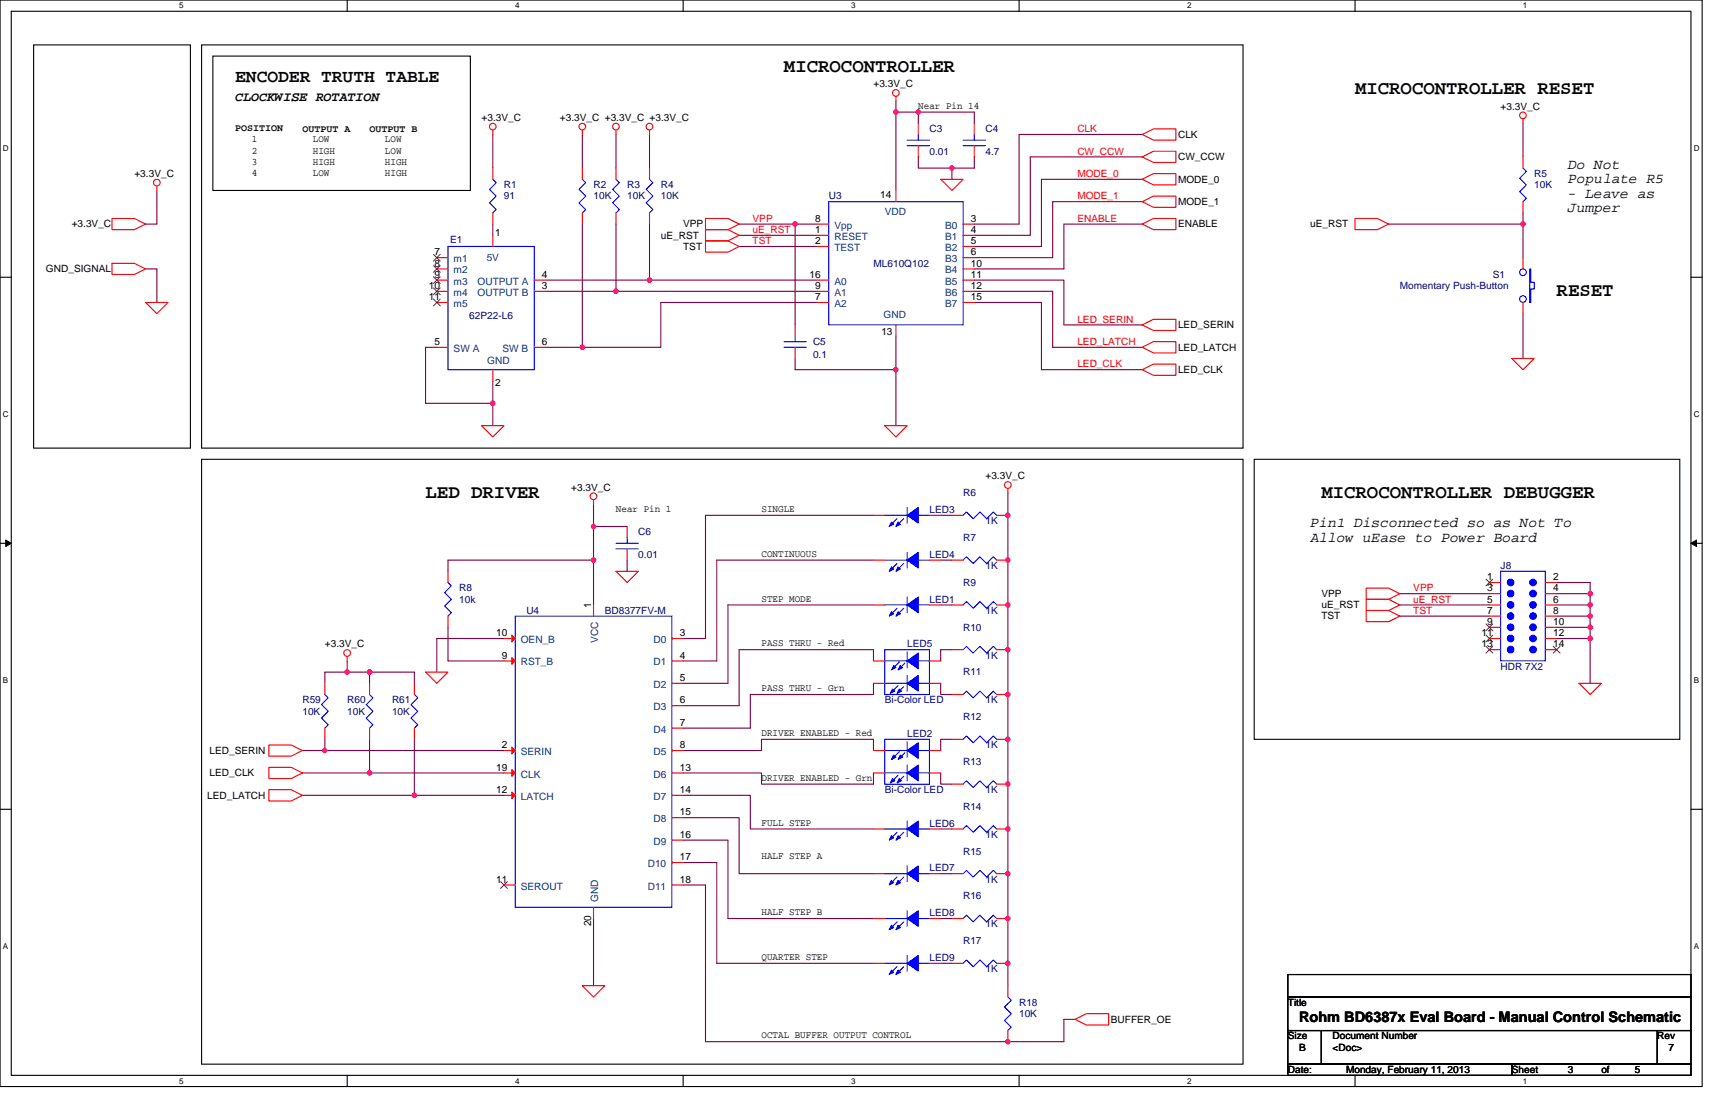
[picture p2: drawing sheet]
<svg xmlns="http://www.w3.org/2000/svg" width="432mm" height="279mm" viewBox="0 0 432 279" stroke-linecap="round" stroke-linejoin="round" font-family="sans-serif">
<path d="M0 0h428.6v273.5h-428.6zM2.8 2.8h422.9v267.9h-422.9z" fill="none" stroke="#000" stroke-width=".28"/>
<g fill="#fff">
<path d="M45.1 .3h1.1v2.3h-1.1z"/>
<path d="M45.1 271h1.1v2.2h-1.1z"/>
</g>
<path d="M87.4 0v2.8M87.4 270.7v2.8" fill="none" stroke="#000" stroke-width=".28"/>
<g fill="#fff">
<path d="M129.7 .3h1.1v2.3h-1.1z"/>
<path d="M129.7 271h1.1v2.2h-1.1z"/>
</g>
<path d="M172 0v2.8M172 270.7v2.8" fill="none" stroke="#000" stroke-width=".28"/>
<g fill="#fff">
<path d="M214.3 .3h1.1v2.3h-1.1z"/>
<path d="M214.3 271h1.1v2.2h-1.1z"/>
</g>
<path d="M256.6 0v2.8M256.6 270.7v2.8" fill="none" stroke="#000" stroke-width=".28"/>
<g fill="#fff">
<path d="M298.9 .3h1.1v2.3h-1.1z"/>
<path d="M298.9 271h1.1v2.2h-1.1z"/>
</g>
<path d="M341.2 0v2.8M341.2 270.7v2.8" fill="none" stroke="#000" stroke-width=".28"/>
<g fill="#fff">
<path d="M383.5 .3h1.1v2.3h-1.1z"/>
<path d="M383.5 271h1.1v2.2h-1.1z"/>
<path d="M.7 36.3h1.5v2.3h-1.5z"/>
<path d="M426.5 36.3h1.4v2.3h-1.4z"/>
<path d="M.7 103.3h1.5v2.2h-1.5z"/>
<path d="M426.5 103.3h1.4v2.2h-1.4z"/>
</g>
<path d="M0 69.8h2.8M425.7 69.8h2.9" fill="none" stroke="#000" stroke-width=".28"/>
<g fill="#fff">
<path d="M.7 170.2h1.4v2.3h-1.4z"/>
<path d="M426.5 170.2h1.3v2.3h-1.3z"/>
</g>
<path d="M0 136.8h2.8M425.7 136.8h2.9" fill="none" stroke="#000" stroke-width=".28"/>
<path d="M1.4 135.9l1.4 .9-1.4 .8zM425.7 136.8l1.4-.9v1.7z" fill="#000" stroke="#000" stroke-width=".25"/>
<g fill="#fff">
<path d="M.7 237.2h1.4v2.2h-1.4z"/>
<path d="M426.4 237.2h1.4v2.2h-1.4z"/>
</g>
<g fill="none" stroke="#000" stroke-width=".28">
<path d="M8.5 11.3h39.4v101.5h-39.4zM50.8 11.3h262.2v101.5h-262.2zM53.6 14.1h64.8v33.8h-64.8zM50.8 115.6h262.2v152.3h-262.2zM315.8 115.6h107.1v70.5h-107.1zM0 203.7h2.8M425.7 203.7h2.9M324.3 245.3h101.4v5.7h-101.4zM324.3 251h101.4v8.4h-101.4zM324.3 259.4h8.4v8.5h-8.4zM332.7 259.4h84.6v8.5h-84.6zM417.3 259.4h8.4v8.5h-8.4z"/>
<path d="M324.3 267.9h56.3v2.8h-56.3zM380.6 267.9h45.1v2.8h-45.1z"/>
</g>
<g fill="none" stroke="#800040" stroke-width=".28">
<path d="M124.1 33.8v8.5M146.6 33.8v8.5M155.1 33.8v8.5M163.5 33.8v8.5M225.6 25.4v2.8M225.6 28.2h5.6M225.6 28.2v19.7M231.2 31v-2.8h14.1v2.8M231.2 39.5v2.8h8.5M245.3 39.5v2.8h-5.6M287.6 39.5h-28.2v19.7h-14.1M287.6 33.8h-31v22.6h-11.3"/>
<path d="M383.5 31v8.5M39.5 47.9v8.5h-2.8M124.1 56.4v2.8M146.6 56.4v31M155.1 56.4v16.9h50.7M163.5 56.4v14.1M186.1 56.4h14.1M186.1 59.2h19.7M200.2 56.4v25.4M200.2 56.4h5.6M239.7 42.3v2.8M287.6 56.4h-19.7v11.3h-22.6"/>
<path d="M287.6 45.1h-25.4v16.9h-16.9M287.6 50.8h-22.6v14.1h-19.7M349.6 56.4h33.9M383.5 53.6v2.8M383.5 56.4v8.5M36.7 67.7h2.8v8.4M137.3 73.3h17.8M137.3 70.5h26.2M163.5 70.5h42.3M186.1 62h19.7M205.8 76.1h-39.4v11.3h-19.8M245.3 70.5h22.6v11.3h19.7"/>
<path d="M245.3 73.3h19.7v14.1h22.6M245.3 76.1h16.9v16.9h25.4M383.5 79v11.2M110 87.4h-2.9v14.1h17M124.1 95.9v5.6M137.3 87.4h9.3M200.2 90.2v2.8h25.4M225.6 93v14.1M225.6 84.6v8.4M124.1 101.5v5.6M149.4 126.9v5.6h8.5M149.4 132.5v8.5"/>
<path d="M219.9 129.7h-42.3v31h-5.6M236.9 129.7h2.8M253.8 124.1v124M112.8 157.9v8.5h14.1M149.4 141v11.3M149.4 141h-36.6v2.8M157.9 141v2.8M219.9 141h-39.4v25.4h-8.5M219.9 152.3h-36.6v19.7h-11.3M236.9 141h2.8M236.9 152.3h2.8M352.4 149.4h22.6"/>
<path d="M352.4 152.3h22.6M352.4 155.1h22.6M391.9 146.6h8.5v2.8M391.9 149.4h8.5M391.9 152.3h8.5M391.9 155.1h8.5M391.9 157.9h8.5M400.4 149.4v2.9M400.4 152.3v2.8M400.4 157.9v2.8M400.4 155.1v2.8M87.4 166.4v2.8"/>
<path d="M87.4 169.2h-5.6v2.8M87.4 169.2h5.6M93 169.2v2.8M93 169.2h11.3v2.8M126.9 160.7h-16.9v8.5M219.9 166.4v-2.9h-33.8v14.1h-14.1M219.9 172v2.8h-31v8.5h-16.9M236.9 172v2.8h2.8M239.7 163.5h-2.8v2.9M391.9 160.7h8.5M400.4 160.7v11.3M81.8 186.1v2.8h-5.7"/>
<path d="M81.8 188.9h45.1M93 194.6h33.9M93 186.1v8.5h-16.9M104.3 186.1v14.1h-28.2M219.9 188.9v-2.8h-28.2v2.8h-19.7M219.9 194.6v2.8h-28.2v-2.8h-19.7M236.9 194.6v2.8h2.8M239.7 186.1h-2.8v2.8M104.3 200.2h22.6M172 200.2h16.9v8.5h31M172 205.8h14.1v14.1h33.8M172 217.1h8.5v25.4h39.4"/>
<path d="M172 211.5h11.3v19.7h36.6M236.9 208.7h2.8M236.9 219.9h2.8M149.4 231.2v16.9M172 222.8h5.6v39.4h90.3v-5.6h2.8M236.9 231.2h2.8M236.9 242.5h2.8"/>
</g>
<g fill="#f0f" stroke="#f0f" stroke-width=".28">
<circle cx="124" cy="101.5" r=".56"/>
<circle cx="163.5" cy="70.5" r=".55"/>
<circle cx="146.6" cy="87.4" r=".56"/>
<circle cx="155.1" cy="73.3" r=".56"/>
<circle cx="93" cy="194.5" r=".55"/>
<circle cx="104.3" cy="200.2" r=".56"/>
<circle cx="253.7" cy="242.5" r=".56"/>
<circle cx="253.7" cy="262.2" r=".55"/>
<circle cx="400.4" cy="160.7" r=".55"/>
<circle cx="400.4" cy="149.4" r=".55"/>
<circle cx="400.4" cy="152.2" r=".55"/>
<circle cx="400.4" cy="157.9" r=".56"/>
<circle cx="400.4" cy="155.1" r=".55"/>
<circle cx="239.6" cy="42.3" r=".55"/>
<circle cx="225.5" cy="28.2" r=".55"/>
<circle cx="225.5" cy="93" r=".55"/>
<circle cx="200.2" cy="56.4" r=".56"/>
<circle cx="231.2" cy="28.2" r=".55"/>
<circle cx="149.4" cy="141" r=".55"/>
<circle cx="149.4" cy="132.5" r=".55"/>
<circle cx="383.4" cy="56.4" r=".56"/>
<circle cx="253.7" cy="141" r=".55"/>
<circle cx="253.7" cy="163.5" r=".55"/>
<circle cx="253.7" cy="186.1" r=".56"/>
<circle cx="253.7" cy="231.2" r=".55"/>
<circle cx="253.7" cy="152.2" r=".55"/>
<circle cx="253.7" cy="129.7" r=".56"/>
<circle cx="253.7" cy="219.9" r=".55"/>
<circle cx="253.7" cy="174.8" r=".55"/>
<circle cx="253.7" cy="208.6" r=".55"/>
<circle cx="253.7" cy="197.4" r=".55"/>
<circle cx="81.8" cy="188.9" r=".55"/>
<circle cx="87.4" cy="169.2" r=".56"/>
<circle cx="93" cy="169.2" r=".55"/>
</g>
<g fill="none" stroke="#f00" stroke-width=".28">
<path d="M124.1 32.7v1.1M146.6 32.7v1.1M155.1 32.7v1.1M163.5 32.7v1.1M225.6 24.3v1.1M231.2 36.7v2.8M231.2 31v2.8M245.3 36.7v2.8M245.3 31v2.8M287.6 33.8l2.8-1.4h5.7v2.9h-5.7zM287.6 39.5l2.8-1.4h5.7v2.8h-5.7zM383.5 29.9v1.1"/>
<path d="M383.5 39.5v2.8M28.2 55h5.6l2.9 1.4-2.9 1.4h-5.6zM39.5 46.8v1.1M124.1 59.2v2.8M124.1 42.3v2.8M124.1 53.6v2.8M146.6 42.3v2.8M146.6 53.6v2.8M155.1 42.3v2.8M155.1 53.6v2.8M163.5 42.3v2.8M163.5 53.6v2.8"/>
<path d="M177.6 55h5.7l2.8 1.4-2.8 1.4h-5.7zM177.6 57.8h5.7l2.8 1.4-2.8 1.4h-5.7zM205.8 59.2h2.9M205.8 56.4h2.9M225.6 47.9v2.9M236.9 45.1h5.6l-2.8 2.8zM242.5 56.4h2.8M242.5 59.2h2.8M287.6 45.1l2.8-1.4h5.7v2.8h-5.7zM287.6 50.8l2.8-1.4h5.7v2.8h-5.7zM287.6 56.4l2.8-1.4h5.7v2.8h-5.7zM341.2 55h5.6l2.8 1.4-2.8 1.4h-5.6z"/>
<path d="M383.5 50.8v2.8M28.2 66.3h5.6l2.9 1.4-2.9 1.4h-5.6zM36.7 76.1h5.6l-2.8 2.9zM110 64.9h2.8M110 67.7h2.8M110 70.5h2.8M110 73.3h2.8M110 76.1h2.8M134.5 73.3h2.8M134.5 70.5h2.8M177.6 60.6h5.7l2.8 1.4-2.8 1.5h-5.7zM205.8 62h2.9"/>
<path d="M205.8 70.5h2.9M205.8 73.3h2.9M205.8 76.1h2.9M242.5 62h2.8M242.5 64.9h2.8M242.5 67.7h2.8M242.5 70.5h2.8M242.5 73.3h2.8M242.5 76.1h2.8M383.5 76.1v2.9M383.5 64.9v2.8M110 87.4h2.8"/>
<path d="M124.1 93v2.9M134.5 87.4h2.8M200.2 87.4v2.8M200.2 81.8v2.8M225.6 81.8v2.8M287.6 81.8l2.8-1.4h5.7v2.8h-5.7zM287.6 93l2.8-1.3h5.7v2.8h-5.7zM287.6 87.4l2.8-1.4h5.7v2.8h-5.7zM380.6 90.2h5.7l-2.8 2.8zM121.2 107.1h5.7l-2.8 2.9zM222.8 107.1h5.6l-2.8 2.9zM149.4 125.8v1.1"/>
<path d="M157.9 138.2v2.8M157.9 132.5v2.8M219.9 129.7h2.9M234 129.7h2.9M239.7 129.7h2.8M251 129.7h2.8M253.8 122.9v1.2M112.8 143.8v2.8M112.8 155.1v2.8M149.4 152.3v2.8M155.1 143.8h5.6l-2.8 2.8zM219.9 141h2.9"/>
<path d="M219.9 152.3h2.9M234 141h2.9M234 152.3h2.9M239.7 152.3h2.8M239.7 141h2.8M251 152.3h2.8M251 141h2.8M344 148h5.6l2.8 1.4-2.8 1.5h-5.6zM344 150.9h5.6l2.8 1.4-2.8 1.4h-5.6zM344 153.7h5.6l2.8 1.4-2.8 1.4h-5.6zM375 146.6h2.8M375 149.4h2.8"/>
<path d="M375 152.3h2.8M375 155.1h2.8M375 157.9h2.8M389.1 146.6h2.8M389.1 149.4h2.8M389.1 152.3h2.8M389.1 155.1h2.8M389.1 157.9h2.8M81.8 172v2.8M87.4 165.2v1.2M93 172v2.8M104.3 172v2.8"/>
<path d="M107.1 169.2h5.7l-2.8 2.8zM126.9 166.4h2.8M126.9 160.7h2.8M169.2 160.7h2.8M169.2 166.4h2.8M169.2 172h2.8M169.2 177.6h2.8M219.9 166.4h2.9M219.9 172h2.9M234 172h2.9M234 166.4h2.9M239.7 163.5h2.8"/>
<path d="M239.7 174.8h2.8M251 163.5h2.8M251 174.8h2.8M375 160.7h2.8M375 163.5h2.8M389.1 160.7h2.8M389.1 163.5h2.8M397.6 172h5.6l-2.8 2.8zM67.7 187.5h5.6l2.8 1.4-2.8 1.4h-5.6zM67.7 193.1h5.6l2.8 1.5-2.8 1.4h-5.6zM67.7 198.8h5.6l2.8 1.4-2.8 1.4h-5.6zM81.8 183.3v2.8"/>
<path d="M93 183.3v2.8M104.3 183.3v2.8M126.9 188.9h2.8M126.9 194.6h2.8M169.2 183.3h2.8M169.2 188.9h2.8M169.2 194.6h2.8M219.9 188.9h2.9M219.9 194.6h2.9M234 194.6h2.9M234 188.9h2.9M239.7 186.1h2.8"/>
<path d="M239.7 197.4h2.8M251 186.1h2.8M251 197.4h2.8M126.9 200.2h2.8M169.2 200.2h2.8M169.2 205.8h2.8M169.2 211.5h2.8M169.2 217.1h2.8M219.9 208.7h2.9M219.9 219.9h2.9M234 208.7h2.9M234 219.9h2.9"/>
<path d="M239.7 208.7h2.8M239.7 219.9h2.8M251 208.7h2.8M251 219.9h2.8M126.9 222.8h2.8M149.4 228.4v2.8M169.2 222.8h2.8M219.9 231.2h2.9M234 231.2h2.9M239.7 231.2h2.8M251 231.2h2.8M146.6 248.1h5.7l-2.9 2.9z"/>
<path d="M219.9 242.5h2.9M234 242.5h2.9M239.7 242.5h2.8M251 242.5h2.8M253.8 248.1v2.9M253.8 259.4v2.8M270.7 256.6l2.8-1.4h5.6v2.8h-5.6z"/>
<circle cx="124.1" cy="31.9" r=".84"/>
<circle cx="146.6" cy="31.9" r=".84"/>
<circle cx="155.1" cy="31.9" r=".84"/>
<circle cx="163.5" cy="31.9" r=".84"/>
<circle cx="225.6" cy="23.4" r=".84"/>
<circle cx="383.4" cy="29" r=".84"/>
<circle cx="39.5" cy="46" r=".84"/>
<circle cx="149.4" cy="124.9" r=".84"/>
<circle cx="253.8" cy="122.1" r=".84"/>
<circle cx="87.4" cy="164.4" r=".84"/>
</g>
<g fill="none" stroke="#00f" stroke-width=".28">
<path d="M228.4 36.7h5.6M228.4 35.3h5.6M231.2 33.8v1.5M242.5 36.7h5.6M242.5 35.3h5.6M245.3 33.8v1.5M124.1 45.1l.8 .9-1.7 1.7 1.7 1.7-1.7 1.7 1.7 1.6-.8 .9M146.6 45.1l.9 .9-1.7 1.7 1.7 1.7-1.7 1.7 1.7 1.6-.9 .9M155.1 45.1l.8 .9-1.7 1.7 1.7 1.7-1.7 1.7 1.7 1.6-.8 .9M163.5 45.1l.9 .9-1.7 1.7 1.7 1.7-1.7 1.7 1.7 1.6-.9 .9M208.7 50.8h33.8v31h-33.8zM383.5 42.3l.8 .9-1.7 1.7 1.7 1.6-1.7 1.7 1.7 1.7-.8 .9"/>
<path d="M112.8 62h21.7v31h-21.7zM385.1 67.7h.3v3.4h.9v1.6h-.9v3.4h-.3zM197.4 87.4h5.6M197.4 86h5.6M200.2 84.6v1.4M155.1 138.2h5.6M155.1 136.8h5.6M157.9 135.3v1.5M222.8 129.7h5.6M225.8 130.6l-1.6 1.6M227.5 130.6l-1.7 1.6M228.4 139v4"/>
<path d="M228.4 127.7v4M231.2 129.7h2.8M242.5 129.7l.8-.8 1.7 1.7 1.7-1.7 1.7 1.7 1.7-1.7 .9 .8M112.8 146.6l.8 .9-1.6 1.7 1.6 1.7-1.6 1.6 1.6 1.7-.8 .9M129.7 155.1h39.5v73.3h-39.5zM222.8 141h5.6M222.8 152.3h5.6M225.8 141.8l-1.6 1.7M225.8 153.1l-1.6 1.7M227.5 141.8l-1.7 1.7M227.5 153.1l-1.7 1.7M228.4 150.3v3.9"/>
<path d="M231.2 141h2.8M231.2 152.3h2.8M242.5 152.3l.8-.9 1.7 1.7 1.7-1.7 1.7 1.7 1.7-1.7 .9 .9M242.5 141l.8-.9 1.7 1.7 1.7-1.7 1.7 1.7 1.7-1.7 .9 .9M377.8 143.8h11.3v22.6h-11.3zM81.8 174.8l.8 .9-1.7 1.7 1.7 1.6-1.7 1.7 1.7 1.7-.8 .9M93 174.8l.9 .9-1.7 1.7 1.7 1.6-1.7 1.7 1.7 1.7-.9 .9M104.3 174.8l.9 .9-1.7 1.7 1.7 1.6-1.7 1.7 1.7 1.7-.9 .9M222.8 163.5h11.2v11.3h-11.2zM222.8 166.4h5.6M222.8 172h5.6M226.1 172.6l-1.6 1.7"/>
<path d="M226.4 166.6l-1.7 1.7M227.5 172.8l-1.4 1.5M227.8 166.9l-1.4 1.4M228.4 164.1v4M228.4 170v4M231.2 166.4h2.8M231.2 172h2.8M242.5 163.5l.8-.8 1.7 1.7 1.7-1.7 1.7 1.7 1.7-1.7 .9 .8M242.5 174.8l.8-.8 1.7 1.7 1.7-1.7 1.7 1.7 1.7-1.7 .9 .8M222.8 186.1h11.2v11.3h-11.2zM222.8 188.9h5.6M222.8 194.6h5.6"/>
<path d="M226.1 195.1l-1.6 1.7M226.4 189.2l-1.7 1.7M227.5 195.4l-1.4 1.4M227.8 189.5l-1.4 1.4M228.4 186.7v3.9M228.4 192.6v3.9M231.2 188.9h2.8M231.2 194.6h2.8M242.5 186.1l.8-.8 1.7 1.6 1.7-1.6 1.7 1.6 1.7-1.6 .9 .8M242.5 197.4l.8-.9 1.7 1.7 1.7-1.7 1.7 1.7 1.7-1.7 .9 .9M222.8 208.7h5.6M222.8 219.9h5.6"/>
<path d="M225.8 209.5l-1.6 1.7M227.5 209.5l-1.7 1.7M228.4 206.7v3.9M228.4 218v3.9M231.2 208.7h2.8M231.2 219.9h2.8M242.5 208.7l.8-.9 1.7 1.7 1.7-1.7 1.7 1.7 1.7-1.7 .9 .9M242.5 219.9l.8-.8 1.7 1.7 1.7-1.7 1.7 1.7 1.7-1.7 .9 .8M222.8 231.2h5.6M225.8 232.1l-1.6 1.6M225.8 220.8l-1.6 1.7M227.5 232.1l-1.7 1.6"/>
<path d="M227.5 220.8l-1.7 1.7M228.4 229.2v4M231.2 231.2h2.8M242.5 231.2l.8-.8 1.7 1.7 1.7-1.7 1.7 1.7 1.7-1.7 .9 .8M222.8 242.5h5.6M225.8 243.3l-1.6 1.7M227.5 243.3l-1.7 1.7M228.4 240.5v4M231.2 242.5h2.8M242.5 242.5l.8-.9 1.7 1.7 1.7-1.7 1.7 1.7 1.7-1.7 .9 .9M253.8 251l.8 .8-1.7 1.7 1.7 1.7-1.7 1.7 1.7 1.7-.8 .8"/>
<circle cx="383.4" cy="75.3" r=".84"/>
<circle cx="383.4" cy="68.5" r=".84"/>
</g>
<g fill="#00f" stroke="#00f" stroke-width=".28">
<path d="M228.4 141l2.8-2v4z" fill-rule="evenodd"/>
<path d="M224.5 142.7l.5 .5-1.1 .6z" fill-rule="evenodd"/>
<path d="M226.1 142.7l.6 .5-1.1 .6z" fill-rule="evenodd"/>
<path d="M228.4 242.5l2.8-2v4z" fill-rule="evenodd"/>
<path d="M224.5 244.2l.5 .6-1.1 .5z" fill-rule="evenodd"/>
<path d="M226.1 244.2l.6 .6-1.1 .5z" fill-rule="evenodd"/>
<path d="M228.4 231.2l2.8-2v4z" fill-rule="evenodd"/>
<path d="M224.5 232.9l.5 .6-1.1 .5z" fill-rule="evenodd"/>
<path d="M226.1 232.9l.6 .6-1.1 .5z" fill-rule="evenodd"/>
<path d="M228.4 208.7l2.8-2v3.9z" fill-rule="evenodd"/>
<path d="M224.5 210.4l.5 .5-1.1 .6z" fill-rule="evenodd"/>
<path d="M226.1 210.4l.6 .5-1.1 .6z" fill-rule="evenodd"/>
<path d="M228.4 172l2.8-2v4z" fill-rule="evenodd"/>
<path d="M224.7 173.4l.6 .6-1.1 .5z" fill-rule="evenodd"/>
<path d="M226.4 173.4l.6 .6-1.2 .5z" fill-rule="evenodd"/>
<path d="M228.4 166.4l2.8-2v3.9z" fill-rule="evenodd"/>
<path d="M225 167.5l.6 .6-1.1 .5z" fill-rule="evenodd"/>
<path d="M226.7 167.5l.6 .6-1.2 .5z" fill-rule="evenodd"/>
<path d="M228.4 129.7l2.8-2v4z" fill-rule="evenodd"/>
<path d="M224.5 131.4l.5 .6-1.1 .5z" fill-rule="evenodd"/>
<path d="M226.1 131.4l.6 .6-1.1 .5z" fill-rule="evenodd"/>
<path d="M228.4 152.3l2.8-2v3.9z" fill-rule="evenodd"/>
<path d="M224.5 154l.5 .5-1.1 .6z" fill-rule="evenodd"/>
<path d="M226.1 154l.6 .5-1.1 .6z" fill-rule="evenodd"/>
<path d="M228.4 219.9l2.8-1.9v3.9z" fill-rule="evenodd"/>
<path d="M224.5 221.6l.5 .6-1.1 .6z" fill-rule="evenodd"/>
<path d="M226.1 221.6l.6 .6-1.1 .6z" fill-rule="evenodd"/>
<path d="M228.4 194.6l2.8-2v3.9z" fill-rule="evenodd"/>
<path d="M224.7 196l.6 .5-1.1 .6z" fill-rule="evenodd"/>
<path d="M226.4 196l.6 .5-1.2 .6z" fill-rule="evenodd"/>
<path d="M228.4 188.9l2.8-2v4z" fill-rule="evenodd"/>
<path d="M225 190l.6 .6-1.1 .6z" fill-rule="evenodd"/>
<path d="M226.7 190l.6 .6-1.2 .6z" fill-rule="evenodd"/>
<circle cx="386" cy="146.6" r=".84"/>
<circle cx="386" cy="149.4" r=".84"/>
<circle cx="386" cy="152.3" r=".84"/>
<circle cx="386" cy="155.1" r=".84"/>
<circle cx="380.3" cy="146.6" r=".83"/>
<circle cx="380.3" cy="149.4" r=".83"/>
<circle cx="380.3" cy="152.3" r=".83"/>
<circle cx="380.3" cy="155.1" r=".83"/>
<circle cx="380.3" cy="157.9" r=".83"/>
<circle cx="386" cy="157.9" r=".84"/>
<circle cx="380.3" cy="160.7" r=".83"/>
<circle cx="386" cy="160.7" r=".84"/>
<circle cx="380.3" cy="163.5" r=".83"/>
<circle cx="386" cy="163.5" r=".84"/>
</g>
<g fill="none" stroke="#804000" stroke-width=".25">
<path d="M109.1 64l1.7 1.7M109.1 66.8l1.7 1.8M109.1 69.7l1.7 1.7M109.1 72.5l1.7 1.7M109.1 75.3l1.7 1.7M110.8 64l-1.7 1.7M110.8 66.8l-1.7 1.8M110.8 69.7l-1.7 1.7M110.8 72.5l-1.7 1.7M110.8 75.3l-1.7 1.7M374.1 145.8l1.8 1.7M374.1 157.1l1.8 1.7"/>
<path d="M374.1 159.9l1.8 1.7M375.8 145.8l-1.7 1.7M375.8 157.1l-1.7 1.7M375.8 159.9l-1.7 1.7M374.1 162.7l1.8 1.7M375.8 162.7l-1.7 1.7M391.1 162.7l1.7 1.7M392.8 162.7l-1.7 1.7M126 221.9l1.8 1.7M127.7 221.9l-1.7 1.7"/>
</g>
<g fill="#f00" stroke="#f00" stroke-width=".28">
<path d="M128.9 188.1l.8 .8-.8 .9z"/>
<path d="M128.9 193.7l.8 .9-.8 .8z"/>
<path d="M128.9 199.3l.8 .9-.8 .8z"/>
<path d="M128.9 165.5l.8 .9-.8 .8z"/>
<path d="M128.9 159.9l.8 .8-.8 .9z"/>
</g>
<g font-size="4.8">
<text x="197.4" y="18.1">MICROCONTROLLER</text>
<text x="341.2" y="23.7">MICROCONTROLLER RESET</text>
<text x="391.9" y="74.5">RESET</text>
<text x="107.1" y="125.2">LED DRIVER</text>
<text x="332.7" y="125.2">MICROCONTROLLER DEBUGGER</text>
</g>
<text font-size="4.5" x="59.2" y="20.7">ENCODER TRUTH TABLE</text>
<g font-size="3.7">
<text x="394.7" y="42.5">Do Not</text>
<text x="394.7" y="46.1">Populate R5</text>
<text x="394.7" y="49.8">- Leave as</text>
<text x="394.7" y="53.4">Jumper</text>
<text x="329.9" y="132.7">Pin1 Disconnected so as Not To</text>
<text x="329.9" y="136.3">Allow uEase to Power Board</text>
<text x="327.1" y="257.2">Rohm BD6387x Eval Board - Manual Control Schematic</text>
</g>
<text font-size="3.4" x="59.2" y="25.4">CLOCKWISE ROTATION</text>
<g font-size="2.5">
<text x="219.9" y="22">+3.3V_C</text>
<text x="231.2" y="27.4">Near Pin 14</text>
<text x="377.8" y="27.6">+3.3V_C</text>
<text x="59.2" y="32.9">POSITION</text>
<text x="63.4" y="35.8">1</text>
<text x="76.1" y="33.1">OUTPUT A</text>
<text x="78.8" y="35.8">LOW</text>
<text x="93" y="33.1">OUTPUT B</text>
<text x="96.9" y="35.8">LOW</text>
<text x="121.2" y="30.5">+3.3V_C</text>
<text x="141" y="30.5">+3.3V_C +3.3V_C +3.3V_C</text>
<text x="296.6" y="34.7">CLK</text>
<text x="63.4" y="38.7">2</text>
<text x="63.4" y="41.5">3</text>
<text x="78.8" y="38.7">HIGH</text>
<text x="78.8" y="41.5">HIGH</text>
<text x="96.9" y="38.7">LOW</text>
<text x="96.9" y="41.5">HIGH</text>
<text x="296.6" y="40.3">CW_CCW</text>
<text x="33.8" y="44.6">+3.3V_C</text>
<text x="63.4" y="44.3">4</text>
<text x="78.8" y="44.3">LOW</text>
<text x="96.9" y="44.3">HIGH</text>
<text x="296.6" y="46">MODE_0</text>
<text x="221.6" y="49.9">14</text>
<text x="296.6" y="51.6">MODE_1</text>
<text x="18.1" y="57.2">+3.3V_C</text>
<text x="124.7" y="59.5">1</text>
<text x="172" y="57.2">VPP</text>
<text x="205.3" y="58.6">1</text>
<text x="205.3" y="55.8">8</text>
<text x="244.5" y="55.8">3</text>
<text x="244.5" y="58.6">4</text>
<text x="296.6" y="57.2">ENABLE</text>
<text x="329.9" y="57.2">uE_RST</text>
<text x="109.4" y="64.3">7</text>
<text x="166.4" y="60">uE_RST</text>
<text x="172" y="62.9">TST</text>
<text x="205.3" y="61.4">2</text>
<text x="244.5" y="61.4">5</text>
<text x="244.5" y="64.3">6</text>
<text x="11.6" y="68.5">GND_SIGNAL</text>
<text x="109.4" y="67.1">8</text>
<text x="109.4" y="69.9">9</text>
<text x="136.5" y="69.9">4</text>
<text x="203.9" y="69.9">16</text>
<text x="244.5" y="67.1">10</text>
<text x="244.5" y="69.9">11</text>
<text x="108" y="72.7">10</text>
<text x="108" y="75.5">11</text>
<text x="136.5" y="72.7">3</text>
<text x="205.3" y="72.7">9</text>
<text x="205.3" y="75.5">7</text>
<text x="244.5" y="72.7">12</text>
<text x="244.5" y="75.5">15</text>
<text x="296.6" y="82.6">LED_SERIN</text>
<text x="109.4" y="86.8">5</text>
<text x="136.5" y="86.8">6</text>
<text x="221.9" y="84.3">13</text>
<text x="296.6" y="88.2">LED_LATCH</text>
<text x="296.6" y="93.9">LED_CLK</text>
<text x="124.7" y="97.3">2</text>
<text x="143.8" y="123.5">+3.3V_C</text>
<text x="248.1" y="120.7">+3.3V_C</text>
<text x="155.1" y="128.9">Near Pin 1</text>
<text x="191.7" y="128.9">SINGLE</text>
<text x="191.7" y="140.2">CONTINUOUS</text>
<text x="374.4" y="146">1</text>
<text x="374.4" y="148.8">3</text>
<text x="391.1" y="146">2</text>
<text x="391.1" y="148.8">4</text>
<text x="148.8" y="153.1" transform="rotate(-90 148.8 153.1)">1</text>
<text x="191.7" y="151.4">STEP MODE</text>
<text x="332.7" y="150.3">VPP</text>
<text x="332.7" y="153.1">uE_RST</text>
<text x="332.7" y="155.9">TST</text>
<text x="374.4" y="151.7">5</text>
<text x="374.4" y="154.5">7</text>
<text x="391.1" y="151.7">6</text>
<text x="391.1" y="154.5">8</text>
<text x="124.9" y="160.1">10</text>
<text x="171.2" y="160.1">3</text>
<text x="373" y="160.1">11</text>
<text x="374.4" y="157.3">9</text>
<text x="391.1" y="157.3">10</text>
<text x="391.1" y="160.1">12</text>
<text x="81.8" y="163">+3.3V_C</text>
<text x="126.3" y="165.8">9</text>
<text x="171.2" y="165.8">4</text>
<text x="191.7" y="162.7">PASS THRU - Red</text>
<text x="373" y="162.9">13</text>
<text x="391.1" y="162.9">14</text>
<text x="171.2" y="171.4">5</text>
<text x="191.7" y="174">PASS THRU - Grn</text>
<text x="171.2" y="177">6</text>
<text x="171.2" y="182.7">7</text>
<text x="191.7" y="185.3">DRIVER ENABLED - Red</text>
<text x="52.7" y="189.8">LED_SERIN</text>
<text x="126.3" y="188.3">2</text>
<text x="171.2" y="188.3">8</text>
<text x="52.7" y="195.4">LED_CLK</text>
<text x="124.9" y="194">19</text>
<text x="171.2" y="194">13</text>
<text x="191.7" y="196.6">DRIVER ENABLED - Grn</text>
<text x="52.2" y="201">LED_LATCH</text>
<text x="124.9" y="199.6">12</text>
<text x="171.2" y="199.6">14</text>
<text x="171.2" y="205.2">15</text>
<text x="191.7" y="207.8">FULL STEP</text>
<text x="171.2" y="210.9">16</text>
<text x="171.2" y="216.5">17</text>
<text x="191.7" y="216.3">HALF STEP A</text>
<text x="124.9" y="222.2">11</text>
<text x="171.2" y="222.2">18</text>
<text x="148.8" y="233.2" transform="rotate(-90 148.8 233.2)">20</text>
<text x="191.7" y="230.4">HALF STEP B</text>
<text x="191.7" y="241.7">QUARTER STEP</text>
<text x="279.7" y="257.4">BUFFER_OE</text>
<text x="324.3" y="253.2">Title</text>
<text x="191.7" y="261.4">OCTAL BUFFER OUTPUT CONTROL</text>
<text x="324.3" y="261.6">Size</text>
<text x="335.5" y="261.6">Document Number</text>
<text x="417.3" y="261.6">Rev</text>
<text x="327.1" y="264.5">B</text>
<text x="335.5" y="264.5">&lt;Doc&gt;</text>
<text x="420.1" y="264.5">7</text>
<text x="324.3" y="270.1">Date:</text>
<text x="338.9" y="270.1">Monday, February 11, 2013</text>
<text x="380.6" y="270.1">Sheet</text>
<text x="394.7" y="270.1">3</text>
<text x="403.2" y="270.1">of</text>
<text x="411.6" y="270.1">5</text>
</g>
<g font-size="2.5" fill="#000080">
<text x="234" y="33.3">C3</text>
<text x="248.1" y="33.3">C4</text>
<text x="234" y="38.9">0.01</text>
<text x="248.1" y="38.9">4.7</text>
<text x="126.9" y="47.4">R1</text>
<text x="149.4" y="47.4">R2</text>
<text x="157.9" y="47.4">R3</text>
<text x="166.4" y="47.4">R4</text>
<text x="386.3" y="44.6">R5</text>
<text x="386.3" y="47.4">10K</text>
<text x="126.9" y="50.2">91</text>
<text x="149.4" y="50.2">10K</text>
<text x="157.9" y="50.2">10K</text>
<text x="166.4" y="50.2">10K</text>
<text x="208.7" y="50.2">U3</text>
<text x="113.3" y="61.2">E1</text>
<text x="219.9" y="67.1">ML610Q102</text>
<text x="375.8" y="69.9">S1</text>
<text x="352.4" y="72.7">Momentary Push-Button</text>
<text x="118.2" y="80.3">62P22-L6</text>
<text x="204.7" y="86.8">C5</text>
<text x="204.7" y="90.2">0.1</text>
<text x="242.5" y="124.9">R6</text>
<text x="234" y="129.1">LED3</text>
<text x="248.1" y="132">1K</text>
<text x="160.7" y="134.8">C6</text>
<text x="242.5" y="136.2">R7</text>
<text x="160.7" y="140.4">0.01</text>
<text x="234" y="140.4">LED4</text>
<text x="248.1" y="143.2">1K</text>
<text x="377.8" y="143.2">J8</text>
<text x="115.6" y="148.9">R8</text>
<text x="242.5" y="147.5">R9</text>
<text x="115.6" y="151.7">10k</text>
<text x="132.5" y="154.5">U4</text>
<text x="152.3" y="154.5">BD8377FV-M</text>
<text x="234" y="151.7">LED1</text>
<text x="248.1" y="154.5">1K</text>
<text x="242.5" y="158.7">R10</text>
<text x="228.4" y="163">LED5</text>
<text x="248.1" y="165.8">1K</text>
<text x="242.5" y="170">R11</text>
<text x="377.8" y="168.6">HDR 7X2</text>
<text x="76.1" y="177.1">R59</text>
<text x="76.1" y="179.9">10K</text>
<text x="87.4" y="177.1">R60</text>
<text x="87.4" y="179.9">10K</text>
<text x="98.7" y="177.1">R61</text>
<text x="98.7" y="179.9">10K</text>
<text x="222.8" y="177.1">Bi-Color LED</text>
<text x="248.1" y="177.1">1K</text>
<text x="228.4" y="185.5">LED2</text>
<text x="242.5" y="181.3">R12</text>
<text x="248.1" y="188.3">1K</text>
<text x="242.5" y="192.6">R13</text>
<text x="222.8" y="199.6">Bi-Color LED</text>
<text x="242.5" y="203.9">R14</text>
<text x="248.1" y="199.6">1K</text>
<text x="234" y="208.1">LED6</text>
<text x="242.5" y="215.1">R15</text>
<text x="248.1" y="210.9">1K</text>
<text x="234" y="219.4">LED7</text>
<text x="242.5" y="226.4">R16</text>
<text x="248.1" y="222.2">1K</text>
<text x="234" y="230.6">LED8</text>
<text x="248.1" y="233.4">1K</text>
<text x="242.5" y="237.7">R17</text>
<text x="234" y="241.9">LED9</text>
<text x="248.1" y="244.7">1K</text>
<text x="256.6" y="253.2">R18</text>
<text x="256.6" y="256">10K</text>
</g>
<g font-size="2.5" fill="#f00">
<text x="271.3" y="33.3">CLK</text>
<text x="271.3" y="38.9">CW_CCW</text>
<text x="271.3" y="44.6">MODE_0</text>
<text x="271.3" y="50.2">MODE_1</text>
<text x="189.5" y="58.7">uE_RST</text>
<text x="189.5" y="55.8">VPP</text>
<text x="271.3" y="55.8">ENABLE</text>
<text x="189.5" y="61.5">TST</text>
<text x="271.3" y="81.2">LED_SERIN</text>
<text x="271.3" y="86.8">LED_LATCH</text>
<text x="271.3" y="92.5">LED_CLK</text>
<text x="355.8" y="148.9">VPP</text>
<text x="355.8" y="151.7">uE_RST</text>
<text x="355.8" y="154.5">TST</text>
</g>
<g font-size="2.5" fill="#004080">
<text x="210.1" y="57.6">Vpp</text>
<text x="222.8" y="54.1">VDD</text>
<text x="238" y="57.6">B0</text>
<text x="114.2" y="66">m1</text>
<text x="122.5" y="65.7">5V</text>
<text x="210.1" y="60.4">RESET</text>
<text x="210.1" y="63.2">TEST</text>
<text x="238" y="60.4">B1</text>
<text x="238" y="63.2">B2</text>
<text x="238" y="66">B3</text>
<text x="114.2" y="68.8">m2</text>
<text x="114.2" y="71.6">m3</text>
<text x="120.2" y="71.6">OUTPUT A</text>
<text x="210.1" y="71.6">A0</text>
<text x="238" y="68.8">B4</text>
<text x="238" y="71.6">B5</text>
<text x="114.2" y="74.5">m4</text>
<text x="114.2" y="77.3">m5</text>
<text x="120.2" y="74.5">OUTPUT B</text>
<text x="210.1" y="74.5">A1</text>
<text x="210.1" y="77.3">A2</text>
<text x="238" y="74.5">B6</text>
<text x="238" y="77.3">B7</text>
<text x="222.5" y="80.1">GND</text>
<text x="114.2" y="88.6">SW A</text>
<text x="126.5" y="88.6">SW B</text>
<text x="122.7" y="91.5">GND</text>
<text x="131.1" y="161.9">OEN_B</text>
<text x="150.6" y="161.9" transform="rotate(-90 150.6 161.9)">VCC</text>
<text x="164.5" y="161.9">D0</text>
<text x="131.1" y="167.5">RST_B</text>
<text x="164.5" y="167.5">D1</text>
<text x="164.5" y="173.1">D2</text>
<text x="164.5" y="178.8">D3</text>
<text x="164.5" y="184.4">D4</text>
<text x="131.1" y="190.1">SERIN</text>
<text x="164.5" y="190.1">D5</text>
<text x="131.1" y="195.7">CLK</text>
<text x="164.5" y="195.7">D6</text>
<text x="131.1" y="201.3">LATCH</text>
<text x="164.5" y="201.3">D7</text>
<text x="164.5" y="207">D8</text>
<text x="164.5" y="212.6">D9</text>
<text x="163.1" y="218.2">D10</text>
<text x="131.1" y="223.9">SEROUT</text>
<text x="150.6" y="227" transform="rotate(-90 150.6 227)">GND</text>
<text x="163.1" y="223.9">D11</text>
</g>
<g font-size="2">
<text x="45.1" y="2.1">5</text>
<text x="129.7" y="2.1">4</text>
<text x="214.3" y="2.1">3</text>
<text x="298.9" y="2.1">2</text>
<text x="383.5" y="2.1">1</text>
<text x=".7" y="38.1">D</text>
<text x="426.5" y="38.1">D</text>
<text x=".7" y="105.1">C</text>
<text x="426.5" y="105.1">C</text>
<text x=".7" y="172">B</text>
<text x="426.5" y="172">B</text>
<text x=".7" y="239">A</text>
<text x="426.5" y="239">A</text>
<text x="45.1" y="272.8">5</text>
<text x="129.7" y="272.8">4</text>
<text x="214.3" y="272.8">3</text>
<text x="298.9" y="272.8">2</text>
<text x="383.5" y="272.8">1</text>
</g>
</svg>
